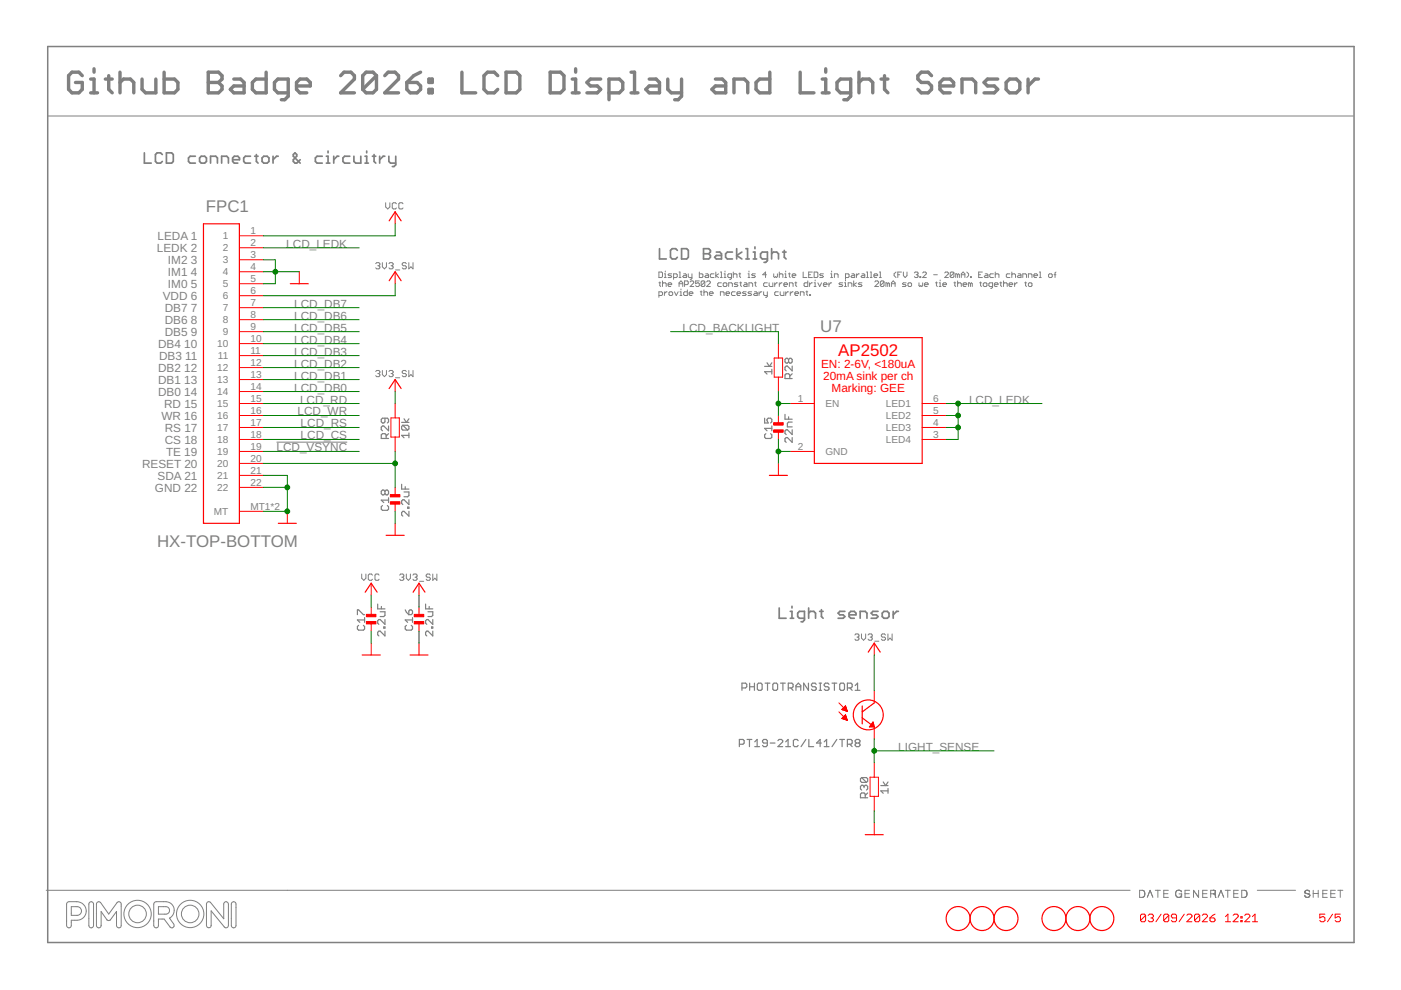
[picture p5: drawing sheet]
<svg xmlns="http://www.w3.org/2000/svg" width="297mm" height="210mm" viewBox="0 0 297 210" stroke-linecap="round" stroke-linejoin="round" font-family="sans-serif">
<g fill="none" stroke="#808080" stroke-width=".21">
<path d="M10.1 24.6h276.8M79.7 55.9l.2-.2h.4l.2 .2-.2 .4M80.1 56.3h.2M80.3 56.3l.2 .3-.2 .4h-.4l-.2-.2M81.1 55.7v.9l.4 .4 .4-.4v-.9M81.8 43v.9l.4 .4 .5-.4v-.9M82.5 55.9l.2-.2h.4l.3 .2v.2l-.3 .2M82.9 56.3h.2M83.1 56.3l.3 .3-.3 .4h-.4l-.2-.2M83.9 57.2h.9M84.1 43.2l-.3-.2h-.4l-.2 .2v.9l.2 .2h.4l.3-.2M85.4 43.2l-.2-.2h-.4l-.2 .2v.9l.2 .2h.4l.2-.2"/>
<path d="M86.1 55.9l-.2-.2h-.4l-.2 .2 .2 .4h.4l.2 .3-.2 .4h-.4l-.2-.2M86.7 55.7v1.3l.4-.4 .5 .4v-1.3M139.7 57.7h.6l.2 .2v.8l-.2 .1h-.6zM139.7 60h.4M139.9 59.8v.8l.2 .1M140.5 59.6v1.1M140.9 58.8h.3M140.9 58.1h.2v.7M141.1 57.5v.2M142.4 58.1h-.6l-.2 .2 .8 .4-.2 .1h-.6M142.8 58.8h.6l.2-.1v-.4l-.2-.2h-.6v1.1M144 58.8h.4"/>
<path d="M144 57.7h.2v1.1M144.9 58.1h.5l.1 .2v.5h-.6l-.1-.1 .1-.3h.6M145.9 58.1v.6l.2 .1h.6M146.3 59.8l.2-.2h.4l.2 .2v.2l-.8 .7h.8M146.7 58.1v.9l-.4 .2M148.3 57.7v1.1h.5l.2-.1v-.4l-.2-.2h-.5M148.3 59.6h-.8v.6l.4-.2 .4 .2v.4l-.2 .1h-.4l-.2-.1M149.4 59.8v.8l-.2 .1h-.4l-.1-.1M149.4 59.8l-.2-.2h-.4l-.1 .2v.8M149.4 59.8l-.7 .8M149.6 58.1h.4l.2 .2v.5h-.6l-.2-.1 .2-.3h.6M149.8 59.8l.2-.2h.4l.2 .2v.2l-.8 .7h.8"/>
<path d="M151.4 58.1h-.6l-.2 .2v.4l.2 .1h.6M151.8 57.7v1.1M152.4 58.1l-.6 .3 .6 .4M152.7 58.8h.4M152.7 57.7h.3v1.1M153 60h-.6l-.2 .2v.4l.2 .1h.6M153.5 58.8h.4M153.5 58.1h.2v.7M153.5 60h.4l.2 .2v.4l-.2 .1h-.4l-.2-.1v-.4zM153.7 57.5v.2M155.1 58.8h-.6l-.2-.1v-.4l.2-.2h.6v.9l-.4 .2M155.5 58.3l.2-.2h.4l.2 .2v.5"/>
<path d="M155.5 57.7v1.1M156.4 60h-.5l-.2 .2 .7 .4-.1 .1h-.6M156.7 58.1h.3M156.8 57.9v.8l.2 .1M156.8 60h.4M157 59.8v.8l.2 .1M157.8 60h.4l.2 .2v.5h-.6l-.2-.1 .2-.3h.6M158.6 58.8h.4M158.6 58.1h.2v.7M158.8 57.5v.2M160 60h.3M160.1 58.1h-.5l-.2 .2 .7 .4-.1 .1h-.6"/>
<path d="M160.1 59.8v.8l.2 .1M162.5 58.3h-.8l.6-.6v1.1M162.7 60h-.6l-.2 .2v.4l.2 .1h.6M163.1 60v.6l.2 .1h.6v-.7M164 58.1v.6l.3 .1 .1-.1 .2 .1 .2-.1v-.6M164.3 60v.7M164.8 60l-.5 .3M165.2 58.3l.2-.2h.4l.2 .2v.5M165.2 57.7v1.1M165.2 60v.7M165.8 60l-.6 .3M166.4 58.8h.4"/>
<path d="M166.4 58.1h.2v.7M166.6 57.5v.2M167.2 58.1h.4M167.4 57.9v.8l.2 .1M168 58.4h.7l-.2-.3h-.4l-.1 .2v.4l.1 .1h.4M168.5 60h.4M168.7 59.8v.8l.2 .1M170.3 57.7v1.1h.8M171.3 59.6v1.1h-.6l-.2-.1v-.4l.2-.2h.6M171.4 58.3h.5M171.6 60v.7M172.2 57.7h-.8v1.1h.8"/>
<path d="M172.2 60l-.6 .3M172.6 57.7h.6l.2 .2v.8l-.2 .1h-.6zM172.6 60h.2v.7M172.8 59.4v.2M173.4 60l.4 .7 .4-.7M174.6 58.1h-.6l-.2 .2 .8 .4-.2 .1h-.6M175.7 60v.7M176.1 58.8h.4M176.1 58.1h.2v.7M176.3 57.5v.2M176.3 60l-.6 .3M176.9 58.8v-.7h.6l.2 .2v.5"/>
<path d="M178.7 60h-.6l-.2 .2 .2 .1h.4l.2 .3-.2 .1h-.6M179 60h.3v.7M179.3 58.8h.5l.2-.1v-.4l-.2-.2h-.5v1.1M179.3 59.4v.2M180.6 58.1h.4l.2 .2v.5h-.6l-.2-.1 .2-.3h.6M181 59.6v1.1M181.6 58.1v.7M181.6 60l-.6 .3 .6 .4M182.2 58.1h-.2l-.4 .3M182.8 58.1h.4l.1 .2v.5h-.5l-.2-.1 .2-.3h.5M182.8 60h-.6l-.2 .2 .2 .1h.4l.2 .3-.2 .1h-.6M183.7 58.8h.4"/>
<path d="M183.7 57.7h.2v1.1M184.5 58.8h.4M184.5 57.7h.2v1.1M185.3 58.4h.8l-.2-.3h-.4l-.2 .2v.4l.2 .1h.4M185.5 59.8l.2-.2h.4l.2 .2v.2l-.8 .7h.8M186.5 58.8h.4M186.5 57.7h.1v1.1M187.4 59.8l-.2-.2h-.3l-.3 .2v.8M187.4 59.8v.8l-.2 .1h-.3l-.3-.1M187.4 59.8l-.8 .8M190 57.7l-.4 .4v.3l.4 .4M190.4 58.3h.4"/>
<path d="M191.1 57.7h-.7v1.1M191.5 57.7v.7l.4 .4 .4-.4v-.7M192.1 60h-.6l-.2 .2 .2 .1h.4l.2 .3-.2 .1h-.6M193.9 57.9l.2-.2h.4l.1 .2-.1 .4M194.2 58.3h.3M194.5 58.3l.1 .1-.1 .4h-.4l-.2-.1M194.8 60v.6l.2 .1 .2-.1 .2 .1 .2-.1v-.6M195 58.7h.2v.1h-.2zM195.6 57.9l.2-.2h.4l.2 .2v.2l-.8 .7h.8M198 58.3h.7M198.4 60h.3M198.5 59.8v.8l.2 .1"/>
<path d="M199.1 60h.2v.7M199.3 59.4v.2M200.3 57.9l.2-.2h.4l.2 .2v.2l-.8 .7h.8M202.2 57.9v.8l-.1 .1h-.4l-.2-.1M202.2 57.9l-.1-.2h-.4l-.2 .2v.8M202.2 57.9l-.7 .8M202.2 60h.4M202.4 59.8v.8l.2 .1M203 58.3l-.4-.2v.7M203 58.3v.5M203 59.6v1.1M203 58.3l.2-.2 .2 .2v.5"/>
<path d="M203.8 58.3h.8M203.8 58.8v-.7l.4-.4 .4 .4v.7M205 57.7l.4 .4v.3l-.4 .4M205.8 58.7h.2v.1h-.2zM207.5 58.3h.4M207.7 60h.4M207.9 59.8v.8l.2 .1M208.3 57.7h-.8v1.1h.8M208.9 58.1h.4l.2 .2v.5h-.6l-.2-.1 .2-.3h.6M210.6 58.1h-.6l-.2 .2v.4l.2 .1h.6M211 58.3l.2-.2h.4l.2 .2v.5M211 57.7v1.1"/>
<path d="M212 60h.4M212.2 59.8v.8l.2 .1M212.8 59.6v1.1M214.1 58.1h-.5l-.2 .2v.4l.2 .1h.5M214.5 58.3l.2-.2h.4l.2 .2v.5M214.5 57.7v1.1M215.1 60v.7M215.7 60l-.6 .3M215.9 58.1h.4l.2 .2v.5h-.6l-.2-.1 .2-.3h.6M216.9 58.8v-.7h.5l.2 .2v.5M217.3 60h.3M217.4 59.8v.8l.2 .1"/>
<path d="M218 58.8v-.7h.6l.2 .2v.5M218.2 60h.4l.2 .2v.4l-.2 .1h-.4l-.2-.1v-.4zM219.2 58.4h.8l-.2-.3h-.4l-.2 .2v.4l.2 .1h.4M220.4 58.8h.4M220.4 57.7h.2v1.1M222.3 58.3l.2-.2h.4l.2 .2v.4l-.2 .1h-.4l-.2-.1zM223.5 58.3h.4M223.9 57.7l-.2 .2v.9M79.7 78.8l.2-.3h.4l.2 .3-.2 .4M80.1 79.2h.2M80.3 79.2l.2 .2-.2 .5h-.4l-.2-.2M81.1 78.5v.9l.4 .5 .4-.5v-.9"/>
<path d="M82.5 78.8l.2-.3h.4l.3 .3v.2l-.3 .2M82.9 79.2h.2M83.1 79.2l.3 .2v.3l-.3 .2h-.4l-.2-.2M86.1 78.8l-.2-.3h-.4l-.2 .3 .2 .4h.4l.2 .2-.2 .5h-.4l-.2-.2M86.7 78.5v1.4l.4-.5 .5 .5v-1.4M139.7 62.7h.6l.2-.2v-.4l-.2-.2h-.6v1.1M140.5 60.2l.2-.2h.4l.1 .2v.5M140.9 61.9v.8M141.4 61.9l-.5 .4M141.6 60.3h.8l-.2-.3h-.4l-.2 .2v.4l.2 .1h.4M141.8 62.1l.2-.2h.4l.2 .2v.4l-.2 .2h-.4l-.2-.2zM143 61.9l.4 .8 .4-.8"/>
<path d="M144 60.7v-.7l.4-.4 .4 .4v.7M144 60.2h.8M144.2 61.9h.2v.8M144.2 62.7h.4M144.4 61.3v.2M145.1 60.3h.6l.2-.1v-.4l-.2-.2h-.6v1.1M145.7 61.5v1.2h-.6l-.2-.2v-.4l.2-.2h.6M146.1 62.3h.8l-.2-.4h-.4l-.2 .2v.4l.2 .2h.4M148.5 61.9h.3M148.7 61.7v.8l.1 .2M149.2 62.1l.2-.2h.4l.2 .2v.6M149.2 61.5v1.2"/>
<path d="M150.4 62.3h.8l-.2-.4h-.4l-.2 .2v.4l.2 .2h.4M152.7 62.7v-.8h.6l.2 .2v.6M153.9 62.3h.8l-.2-.4h-.4l-.2 .2v.4l.2 .2h.4M154.5 60.7v-.7h.6l.2 .2v.5M155.9 61.9h-.6l-.2 .2v.4l.2 .2h.6M156.3 62.3h.7l-.2-.4h-.4l-.1 .2v.4l.1 .2h.4M158.2 61.9h-.6l-.2 .2 .2 .2h.4l.2 .2-.2 .2h-.6M158.8 60.7v-.7h.6l.2 .2v.5M159.4 61.9h-.6l-.2 .2 .8 .4-.2 .2h-.6M160 61.9h.3l.2 .2v.6h-.5l-.2-.2 .2-.2h.5M160.9 61.9v.8M161.5 61.9h-.2l-.4 .4"/>
<path d="M161.9 61.9v.6l.2 .2h.6M162.7 61.9v.9l-.4 .2M165 61.9h-.6l-.1 .2v.4l.1 .2h.6M165.4 61.9v.6l.2 .2h.6v-.8M166.2 60.3h.8l-.2-.3h-.4l-.2 .2v.4l.2 .1h.4M166.6 61.9v.8M167.2 61.9h-.2l-.4 .4M167.4 60.7v-.7h.6l.1 .2v.5M167.6 61.9v.8M168.1 61.9l-.5 .4M168.5 62.3h.8l-.2-.4h-.4l-.2 .2v.4l.2 .2h.4M169.7 62.7v-.8h.6l.2 .2v.6"/>
<path d="M170.9 61.9h.4M171.1 61.7v.8l.2 .2M171.6 62.5h.3v.2h-.3zM172.6 60.7h.4M174.6 60.3h.7l-.1-.3h-.4l-.2 .2v.4l.2 .1h.4M179 60.7h.5M179.8 60.7v-.7h.6l.2 .2v.5M188.2 60.2l-.4-.2v.7M188.2 60.2v.5M188.2 60.2l.2-.2 .2 .2v.5M189 60.2h.8M189 60.7v-.7l.4-.4 .4 .4v.7"/>
<path d="M192.5 60.2l.2-.2h.4l.2 .2v.4l-.2 .1h-.4l-.2-.1zM196 60.3h.8l-.2-.3h-.4l-.2 .2v.4l.2 .1h.4M199.1 60.7h.4M199.9 60.3h.8l-.2-.3h-.4l-.2 .2v.4l.2 .1h.4M203 60.2l.2-.2h.4l.2 .2v.5M204.2 60.3h.8l-.2-.3h-.4l-.2 .2v.4l.2 .1h.4M205.8 60.2l-.4-.2v.7M205.8 60.2v.5M205.8 60.2l.2-.2 .1 .2v.5M208.5 60.2l.2-.2h.4l.2 .2v.4l-.2 .1h-.4l-.2-.1zM210.4 60.7h-.6l-.1-.1v-.4l.1-.2h.6v.9l-.4 .2M210.8 60.3h.8l-.2-.3h-.4l-.2 .2v.4l.2 .1h.4"/>
<path d="M212.8 60.2l.2-.2h.4l.2 .2v.5M213.9 60.3h.8l-.2-.3h-.4l-.2 .2v.4l.2 .1h.4M58.6 93.7h15M83.9 80.1h.9M76.7 121.7v.9l.4 .4 .5-.4v-.9M79 121.9l-.3-.2h-.4l-.2 .2v.9l.2 .2h.4l.3-.2M80.4 121.9l-.2-.2h-.5l-.2 .2v.9l.2 .2h.5l.2-.2M84.7 121.9l.3-.2h.4l.2 .2-.2 .5M85.2 122.4h.2M85.4 122.4l.2 .2-.2 .4h-.4l-.3-.2M86.1 121.7v.9l.5 .4 .4-.4v-.9M87.5 121.9l.3-.2h.4l.2 .2-.2 .5"/>
<path d="M88 122.4h.2M88.2 122.4l.2 .2-.2 .4h-.4l-.3-.2M88.9 123.3h.9M91.2 121.9l-.2-.2h-.4l-.2 .5 .2 .2h.4l.2 .4-.2 .2h-.4l-.2-.2M91.8 121.7v1.3l.4-.4 .4 .4v-1.3M181.3 134.6l.2-.2h.4l.2 .2-.2 .5M181.7 135.1h.2M181.9 135.1l.2 .2-.2 .4h-.4l-.2-.2M182.6 134.4v.9l.5 .4 .4-.4v-.9M184 134.6l.3-.2h.4l.2 .2-.2 .5M184.5 135.1h.2M184.7 135.1l.2 .2-.2 .4h-.4l-.3-.2"/>
<path d="M185.5 136h.8M187.7 134.6l-.2-.2h-.4l-.2 .5 .2 .2h.4l.2 .4-.2 .2h-.4l-.2-.2M188.3 134.4v1.3l.4-.4 .4 .4v-1.3M9.8 188.8h229.8M14.2 191.4l.4-.2a3.9 3.9 0 0 1 2.8 .3 1.96 1.96 0 0 1 .8 2.2 1.96 1.96 0 0 1-1.9 1.4h-1.2v1.1a.5 .5 0 0 1-.5 .5 .5 .5 0 0 1-.5-.5zM15.1 192.2h1.3a.92 .92 0 0 1 .9 1 .92 .92 0 0 1-.9 .9h-1.3zM18.9 191.4a.5 .5 0 0 1 .6-.2 .5 .5 0 0 1 .3 .5v4.5a.5 .5 0 0 1-.5 .5 .5 .5 0 0 1-.5-.5zM20.6 191.4l.4-.2 .3 .1 1.8 2.5 1.7-2.4a.49 .49 0 0 1 .6-.2 .49 .49 0 0 1 .3 .5v4.5a.5 .5 0 0 1-.5 .5 .5 .5 0 0 1-.5-.5v-2.9l-1.3 1.7-.3 .2-.4-.1-1.3-1.8v2.9a.5 .5 0 0 1-.5 .5 .5 .5 0 0 1-.5-.5zM32.7 191.4l.4-.2h2.1a1.85 1.85 0 0 1 1.7 1.4 1.85 1.85 0 0 1-1 2.1l.9 1.2a.5 .5 0 0 1 0 .7 .5 .5 0 0 1-.7 0l-1.3-1.7h-1.2v1.3a.5 .5 0 0 1-.5 .5 .5 .5 0 0 1-.5-.5zM33.6 192.2h1.6a.79 .79 0 0 1 .7 .8 .79 .79 0 0 1-.7 .8h-1.6zM44 191.3l.3-.1 .3 .1 2.8 3.5v-3.1a.5 .5 0 0 1 .6-.5 .5 .5 0 0 1 .4 .5v4.5l-.1 .4-.3 .1-.4-.1-2.8-3.5v3.1a.5 .5 0 0 1-.5 .5 .5 .5 0 0 1-.5-.5v-4.5zM49.1 191.4a.5 .5 0 0 1 .6-.2 .5 .5 0 0 1 .3 .5v4.5a.5 .5 0 0 1-.5 .5 .5 .5 0 0 1-.5-.5z"/>
<path d="M241.6 188.8h.6a.87 .87 0 0 1 .4 1.2l-.3 .2-.7 .1zM242.6 189v.1M243.2 190.3l.6-1.5 .6 1.5M244.9 188.8h1.1M245.5 188.8v1.5M246.7 189.5h.9M247.7 188.8h-1v1.5h1M250 189.5h.5M250.2 188.8h.1M250.4 188.9v.1M250.5 189.1a.72 .72 0 0 0-1-.2 .72 .72 0 0 0-.1 1.1 .72 .72 0 0 0 1 .1l.1-.6M250.5 189.5v.8"/>
<path d="M251.2 189.5h.9M252.2 188.8h-1v1.5h1M254.1 188.8v1.5l-1.1-1.5v1.5M255 189.5h.9M256 188.8h-1v1.5h1M257.3 189.5h.1M257.4 189.5h.1M257.5 189.5h-.8M257.5 189.5l.1 .2 .1 .5M257.5 188.8h.1M257.5 189.5h.1M257.6 188.8h.1"/>
<path d="M257.6 189.6h.1M257.6 189.7h.1M257.7 188.9v.4l-.2 .1M257.7 190h.1M257.7 189.3l-.2 .2M257.7 189l-.1-.2h-.9v1.5M257.7 190.2l.1 .1M257.7 190.2h.1M258.3 190.3l.6-1.5 .6 1.5M259.8 188.8h1.1M260.3 188.8v1.5M261.6 189.5h.9"/>
<path d="M262.6 188.8h-1v1.5h1M263.3 188.8h.6a.85 .85 0 0 1 .2 1.4l-.8 .1zM266.6 188.8h8.1M276.6 189.8l.2 .4M276.7 189.3l1 .4M276.7 189.3h.1M276.8 189.4h.1M276.9 188.8h-.1M276.9 188.8h.1M276.9 189.4h.1M277 188.8h.1M277 188.8l-.3 .2v.3"/>
<path d="M277 188.8a.46 .46 0 0 1 .6 .3M277 189.4l.1 .1M277.2 189.5h.1M277.4 189.5l.1 .1M277.5 189.6h.1M277.6 189.7l.1 .3M277.6 190l-.3 .3-.5-.2M277.7 190h-.1M278.4 188.8v1.5M278.4 189.4h1.1M279.5 188.8v1.5M280.5 189.5h.8"/>
<path d="M281.4 188.8h-.9v1.5h.9M282.2 189.5h.8M283.1 188.8h-.9v1.5h.9M283.6 188.8h1.1M284.2 188.8v1.5"/>
<circle cx="29.2" cy="193.8" r="2.9"/>
<circle cx="29.2" cy="193.8" r="1.86"/>
<circle cx="40.3" cy="193.8" r="2.9"/>
<circle cx="40.3" cy="193.8" r="1.86"/>
</g>
<g fill="none" stroke="#808080" stroke-width=".36">
<path d="M30.6 32.4v2.2h1.5M34.4 32.8l-.4-.4h-.7l-.3 .4v1.4l.3 .4h.7l.4-.4M35.3 32.4h1.1l.3 .4v1.4l-.3 .4h-1.1zM41.4 33.1h-1.1l-.3 .4v.7l.3 .4h1.1M42.7 33.1h.7l.4 .4v.7l-.4 .4h-.7l-.4-.4v-.7zM44.6 34.6v-1.5h1.1l.4 .4v1.1M47 34.6v-1.5h1.1l.3 .4v1.1M49.3 33.9h1.5v-.4l-.4-.4h-.7l-.4 .4v.7l.4 .4h.7M53.1 33.1h-1.1l-.3 .4v.7l.3 .4h1.1M54 33.1h.7M54.4 32.8v1.4l.3 .4M55.6 33.5l.3-.4h.7l.4 .4v.7l-.4 .4h-.7l-.3-.4z"/>
<path d="M57.9 33.1v1.5M59 33.1h-.4l-.7 .8M63.6 33.9l-.7 .7h-.4l-.3-.4v-.3l.7-.8v-.3l-.4-.4-.3 .4v.3l1.4 1.5M68.3 33.1h-1.1l-.3 .4v.7l.3 .4h1.1M69.2 34.6h.7M69.2 33.1h.4v1.5M69.6 32v.4M70.8 33.1v1.5M71.8 33.1h-.3l-.7 .8M74.2 33.1h-1.1l-.4 .4v.7l.4 .4h1.1M75 33.1v1.1l.4 .4h1.1v-1.5M77.4 34.6h.7"/>
<path d="M77.4 33.1h.3v1.5M77.7 32v.4M79 33.1h.7M79.3 32.8v1.4l.4 .4M80.5 33.1v1.5M81.6 33.1h-.4l-.7 .8M82.4 33.1v1.1l.4 .4h1.1M83.9 33.1v1.8l-.4 .4h-.3M139.8 52.7v2.2h1.5M143.6 53.1l-.3-.4h-.8l-.3 .4v1.4l.3 .4h.8l.3-.4M144.5 52.7h1.1l.3 .4v1.4l-.3 .4h-1.1zM149.2 52.7h1.1l.3 .4v.3l-.3 .4 .3 .4v.3l-.3 .4h-1.1z"/>
<path d="M149.2 53.8h1.1M151.9 53.4h.7l.4 .4v1.1h-1.1l-.4-.4 .4-.3h1.1M155.3 53.4h-1.1l-.4 .4v.7l.4 .4h1.1M156.2 52.7v2.2M157.3 53.4l-1.1 .8 1.1 .7M158.1 54.9h.8M158.1 52.7h.4v2.2M159.7 54.9h.7M159.7 53.4h.4v1.5M160.1 52.3v.4M162.7 54.9h-1.1l-.4-.4v-.7l.4-.4h1.1v1.9l-.4 .3h-.3M163.6 53.8l.4-.4h.7l.4 .4v1.1"/>
<path d="M163.6 52.7v2.2M165.9 53.4h.8M166.3 53.1v1.4l.4 .4M165.2 128.9v2.2h1.5M167.6 131.1h.7M167.6 129.6h.3v1.5M167.9 128.5v.4M170.6 131.1h-1.1l-.4-.4v-.7l.4-.4h1.1v1.8l-.4 .4h-.4M171.4 130l.4-.4h.8l.3 .4v1.1M171.4 128.9v2.2M173.8 129.6h.7M174.2 129.3v1.4l.3 .4"/>
<path d="M179.1 129.6h-1l-.4 .4 .4 .4h.7l.3 .3-.3 .4h-1.1M180 130.4h1.5v-.4l-.4-.4h-.7l-.4 .4v.7l.4 .4h.7M182.4 131.1v-1.5h1.1l.3 .4v1.1M186.2 129.6h-1.1l-.4 .4 .4 .4h.7l.4 .3-.4 .4h-1.1M187.4 129.6h.7l.4 .4v.7l-.4 .4h-.7l-.4-.4v-.7zM189.4 129.6v1.5M190.5 129.6h-.4l-.7 .8"/>
</g>
<path d="M10.1 9.9h277v189.9h-277z" fill="none" stroke="#808080" stroke-width=".32"/>
<g fill="none" stroke="#808080" stroke-width=".25">
<path d="M162.1 77.7h1.5M162.6 76.9l.5 .8 .5-.8M163.6 78.8h-1.5l.5 .5M163.6 78.3v1M167.2 76.2l.2-.2h.3l.3 .2v.5l-.3 .3h-.3l-.2-.3M167.2 76.2l-.3-.2h-.2l-.3 .2v.5l.3 .3h.2l.3-.3M167.2 76.2v.5M168 77.6v1l-1.1-1h-.2l-.3 .3v.5l.3 .2M168 79.2l-.6 .6M81.6 88.7v.7l-.2 .3h-.3l-.3-.3v-.5l.3-.2h1l.3 .2v.5l-.3 .3M81.9 93v-.8l-.3-.3h-.5l-.3 .3v.8h1.6M82.4 90.3v1l-1-1h-.3l-.3 .3v.5l.3 .2"/>
<path d="M82.4 91.9l-.5 .6M85.2 89.6h1.5M85.4 90.2h1l.3 .2v.5l-.3 .3M85.4 90.2l-.2 .2v.5l.2 .3h1M85.4 90.2l1 1M85.7 88.8l.5 .8 .5-.8M86.7 91.8v1M86.7 92.3h-1.5l.5 .5M162.1 88.7v1h.8l-.3-.5v-.3l.3-.2h.5l.2 .2v.5l-.2 .3M162.4 91.9l-.3 .3v.5l.3 .3h1l.2-.3v-.5l-.2-.3M163.6 90.3v1M163.6 90.8h-1.5l.5 .5"/>
<path d="M166.4 87.9v1h1.6M167.2 88.4v.5M167.4 80.3v-.8l-.2-.3h-.5l-.3 .3v.8h1.6M168 91.1v1l-1.1-1h-.2l-.3 .3v.5l.3 .2M168 92.8v1l-1.1-1h-.2l-.3 .2v.5l.3 .3M168 89.5h-.8l-.3 .2v.8h1.1M81.1 107.2l-.3 .2v.5l.3 .3h1l.3-.3v-.5l-.3-.2M81.6 104.2v.5M81.6 104.2l-.2-.3h-.3l-.3 .3v.5l.3 .2h.3l.2-.2M81.6 104.2l.3-.3h.2l.3 .3v.5l-.3 .2h-.2l-.3-.2M82.4 105.5v1.1M82.4 106h-1.6l.6 .6"/>
<path d="M85.2 102.7v1h1.5M85.7 104.3h1v.8l-.3 .2h-.7M85.9 103.2v.5M86.4 107.5h.3v.3h-.3zM86.7 106v1l-1-1h-.3l-.2 .2v.5l.2 .3M86.7 108.4v1l-1-1h-.3l-.2 .3v.5l.2 .2M75.8 130.3v-1h.2l1 1h.3M76 132.6l-.2 .2v.5l.2 .3h1l.3-.3v-.5l-.3-.2M77.3 131.4h-1.5l.5 .6M77.3 130.9v1.1M80.1 128.1v1h1.5M80.6 129.7h1v.8l-.2 .2h-.8"/>
<path d="M80.9 128.6v.5M81.4 132.9h.2v.3h-.2zM81.6 133.8v1l-1-1h-.3l-.2 .3v.5l.2 .2M81.6 131.4v1l-1-1h-.3l-.2 .2v.5l.2 .3M85.9 129.3l.8 1M86.2 132.6l-.3 .2v.5l.3 .3h1l.3-.3v-.5l-.3-.2M86.7 129.6l.2-.3h.3l.3 .3v.5l-.3 .2h-.5zM87.5 130.9v1.1M87.5 131.4h-1.6l.5 .6M90.2 128.1v1h1.6M90.7 129.7h1.1v.8l-.3 .2h-.8M91 128.6v.5"/>
<path d="M91.5 132.9h.3v.3h-.3zM91.8 131.4v1l-1.1-1h-.2l-.3 .2v.5l.3 .3M91.8 133.8v1l-1.1-1h-.2l-.3 .3v.5l.3 .2M156.8 157.8h.7l.3-.3v-.5l-.3-.2h-.7v1.5M157.3 145.9h.8l.2-.3v-.5l-.2-.3h-.8v1.6M158.4 156.8h1M158.9 156.8v1.5M158.9 144.8v1.6M158.9 145.6h1.1M160 144.8v1.6M160 157.3l.5-.5v1.5M160 158.3h1"/>
<path d="M160.8 144.8h.5l.3 .3v1l-.3 .3h-.5l-.2-.3v-1zM162.2 144.8h1M162.7 157.5h-.8l-.2-.2v-.3l.2-.2h.5l.3 .2v1.1l-.3 .2h-.5l-.2-.2M162.7 144.8v1.6M163.3 157.5h1M164.1 144.8h.5l.3 .3v1l-.3 .3h-.5l-.2-.3v-1zM164.9 157l.3-.2h.5l.2 .2v.3l-1 1h1M165.5 144.8h1M166 144.8v1.6M166.6 158.3h1M166.6 157.3l.5-.5v1.5M167.1 145.9h.8l.2-.3v-.5l-.2-.3h-.8v1.6"/>
<path d="M167.6 145.9l.5 .5M168.8 145.6h1M168.8 146.4v-1l.5-.6 .5 .6v1M169.2 157l-.2-.2h-.5l-.3 .2v1.1l.3 .2h.5l.2-.2M170.9 156.8l-1.1 1.5M171.4 144.8v1.6l-1-1.6v1.6M171.5 156.8v1.5h1M173.1 145.1l-.3-.3h-.5l-.3 .3v.3l.3 .2h.5l.3 .3v.2l-.3 .3h-.5l-.3-.3M173.7 144.8h.5M173.7 146.4h.5M173.9 144.8v1.6M174.1 157.5h-1l.8-.7v1.5"/>
<path d="M174.8 158.3h1M174.8 157.3l.5-.5v1.5M175.8 145.1l-.3-.3h-.5l-.2 .3v.3l.2 .2h.5l.3 .3v.2l-.3 .3h-.5l-.2-.3M176.4 144.8h1M176.9 144.8v1.6M177.4 156.8l-1 1.5M178 156.8h1M178.3 144.8h.5l.2 .3v1l-.2 .3h-.5l-.3-.3v-1zM178.5 156.8v1.5M179.7 157.8h.7l.3-.3v-.5l-.3-.2h-.7v1.5M179.7 145.9h.7l.3-.3v-.5l-.3-.3h-.7v1.6M180.2 157.8l.5 .5"/>
<path d="M180.2 145.9l.5 .5M181.3 146.4h1M181.3 145.4l.5-.6v1.6M181.6 157.5l-.3-.2v-.3l.3-.2h.5l.2 .2v.3l-.2 .2M181.6 157.5l-.3 .3v.3l.3 .2h.5l.2-.2v-.3l-.2-.3M181.6 157.5h.5M182.7 164.9l-.3 .2v.5l.3 .3h1M182.7 164.9h1l.3 .2v.5l-.3 .3M182.7 164.9l1 1M183.2 166.8l-.3-.3h-.2l-.3 .3v.5l.3 .2M183.2 166.8l.3-.3h.2l.3 .3v.5l-.3 .2M183.2 166.8v.2"/>
<path d="M183.5 169.1v-.7l-.3-.3h-.5l-.3 .3v.7h1.6M184 168.1l-.5 .5M186.8 166.6h1.5M187.3 165.8l.5 .8 .5-.8M188.3 167.7h-1.5l.5 .5M188.3 167.2v1"/>
</g>
<g fill="none" stroke="#f00" stroke-width=".21">
<path d="M50.8 50h5M50.8 52.5h5M50.8 55.1h5M50.8 57.6h5M63.5 57.6v2.6M83.8 44.9v2.6M83.8 57.6v2.6M50.8 60.2h5M50.8 62.7h5M50.8 65.2h5M50.8 67.8h5M50.8 70.3h5"/>
<path d="M50.8 72.9h5M50.8 75.4h5M50.8 77.9h5M164.1 75.9h1.8v4.1h-1.8zM165 72.9v3M165 80v3M50.8 85.6h5M50.8 95.7h5M50.8 88.1h5M50.8 90.6h5M50.8 93.2h5M50.8 80.5h5"/>
<path d="M50.8 83h5M50.8 98.3h5M82.9 88.6h1.8v4.1h-1.8zM83.8 80.5v2.5M83.8 85.6v3M83.8 92.7v3M165 88.1v1.6M165 91.5v1.7M165 98.3v2.5M167.6 85.6h5.1M167.6 95.7h5.1M195.5 85.6h5.1"/>
<path d="M195.5 88.1h5.1M195.5 90.6h5.1M195.5 93.2h5.1M50.8 100.8h5M50.8 103.3h5M50.8 108.4h5M60.9 108.4v2.6M83.8 103.3v1.7M83.8 106.8v1.6M83.8 111v2.5M78.7 123.7v2.5M78.7 128.7v1.7"/>
<path d="M78.7 132.2v1.6M78.7 136.4v2.5M88.8 123.7v2.5M88.8 128.7v1.7M88.8 132.2v1.6M88.8 136.4v2.5M185.4 136.4v2.5M177.9 149l1.7 1.8M177.9 150.9l1.7 1.8M178.5 150.4l.8-.7 .3 1.1zM178.5 152.3l1.1 .4M178.5 152.3h1"/>
<path d="M178.6 150.4h.9M178.6 152.2h.9M178.7 150.5h.8M178.7 150.3h.8M178.8 152.4h.7M178.8 152.1h.6M178.8 150.1h.6M178.9 152h.5M178.9 150h.5M179 151.8h.3M179 150.6h.6M179 149.9h.3"/>
<path d="M179.1 152.5h.5M179.1 151.7h.2M179.2 149.8h.1M179.3 151.6l-.8 .7M179.3 151.6l.3 1.1M179.3 151.6h.1M179.4 150.7h.2M179.5 152.7h.1M185.1 153.9l.3 .2v2.6M185.4 146.5v2.5M184.5 164.8h1.7v4h-1.7zM185.4 161.7v3.1"/>
<path d="M185.4 168.8v3.1M185.4 174.4v2.6M242.9 194.1l-.3-.3h-.5l-.3 .3v1.1M242.9 194.1v1.1l-.3 .2h-.5l-.3-.2M242.9 194.1l-1.1 1.1M243.4 194.1l.3-.3h.6l.2 .3v.3l-.2 .2M244 194.6h.3M244.3 194.6l.2 .3v.3l-.2 .2h-.6l-.3-.2M246.2 193.8l-1.1 1.6M247.8 194.1l-.3-.3h-.5l-.3 .3v1.1M247.8 194.1v1.1l-.3 .2h-.5l-.3-.2M247.8 194.1l-1.1 1.1"/>
<path d="M249.4 194.6h-.8l-.3-.2v-.3l.3-.3h.6l.2 .3v1.1l-.2 .2h-.6l-.3-.2M251.1 193.8l-1.1 1.6M251.6 194.1l.3-.3h.6l.2 .3v.3l-1.1 1h1.1M254.4 194.1l-.3-.3h-.6l-.2 .3v1.1M254.4 194.1v1.1l-.3 .2h-.6l-.2-.2M254.4 194.1l-1.1 1.1M254.9 194.1l.3-.3h.5l.3 .3v.3l-1.1 1h1.1M256.5 194.6h.9l.2 .3v.3l-.2 .2h-.6l-.3-.2zM257.6 193.8l-.5 .3-.6 .5M259.8 195.4h1.1M259.8 194.4l.5-.6v1.6M261.5 194.1l.2-.3h.6l.2 .3v.3l-1 1h1"/>
<path d="M263.1 195.2h.3v.2h-.3zM263.1 194.4h.3v.2h-.3zM263.9 194.1l.3-.3h.5l.3 .3v.3l-1.1 1h1.1M265.5 195.4h1.1M265.5 194.4l.6-.6v1.6M280.9 193.8h-1.1v.8l.6-.2h.2l.3 .2v.6l-.3 .2h-.5l-.3-.2M282.5 193.8l-1 1.6M284.2 193.8h-1.1v.8l.8-.2 .3 .2v.6l-.3 .2h-.5l-.3-.2"/>
</g>
<g fill="none" stroke="#f00" stroke-width=".25">
<path d="M43.1 47.5h7.7v63.5h-7.7zM82.5 59.5l1.3-1.9 1.2 1.9M82.5 46.8l1.3-1.9 1.2 1.9M61.6 60.2h3.8M172.7 71.6h22.8v26.7h-22.8zM82.5 82.4l1.3-1.9 1.2 1.9M59 111h3.8M81.9 113.5h3.8M163.1 100.8h3.8M76.8 138.9h3.8M77.4 125.6l1.3-1.9 1.3 1.9M87 138.9h3.7"/>
<path d="M87.6 125.6l1.2-1.9 1.3 1.9M184.1 138.3l1.3-1.9 1.2 1.9M182.8 149.7v3.8M182.8 152.2l2.6 1.9M184.4 154.1h.9M184.6 153.8h.7M184.7 153.6h.5M184.9 153.4h.3M185.1 153.2h.1M185.1 153.1l.3 1h-1.1zM185.4 149l-2.6 1.9M183.5 177h3.8"/>
<circle cx="184.1" cy="151.6" r="3.2"/>
<circle cx="203.1" cy="194.8" r="2.54"/>
<circle cx="208.2" cy="194.8" r="2.54"/>
<circle cx="213.3" cy="194.8" r="2.54"/>
<circle cx="223.5" cy="194.8" r="2.54"/>
<circle cx="228.5" cy="194.8" r="2.54"/>
<circle cx="233.6" cy="194.8" r="2.54"/>
</g>
<g fill="#f00" stroke="#f00" stroke-width=".21">
<path d="M164 89.6h2.1v.5h-2.1z"/>
<path d="M164 91.1h2.1v.6h-2.1z"/>
<path d="M87.8 130.3h2.1v.5h-2.1z"/>
<path d="M87.8 131.8h2.1v.5h-2.1z"/>
<path d="M77.7 130.3h2v.5h-2z"/>
<path d="M77.7 131.8h2v.5h-2z"/>
<path d="M82.8 104.9h2v.5h-2z"/>
<path d="M82.8 106.4h2v.5h-2z"/>
</g>
<g fill="none" stroke="#008000" stroke-width=".21">
<path d="M55.8 55.1h2.6v5.1h-2.6M55.8 57.6h7.7M55.8 52.5h20.4M83.8 47.5v2.5h-28M55.8 70.3h20.4M55.8 65.2h20.4M55.8 67.8h20.4M55.8 72.9h20.4M55.8 75.4h20.4M55.8 77.9h20.4M83.8 60.2v2.5h-28M142.2 70.3h22.8v2.6"/>
<path d="M55.8 95.7h20.4M55.8 85.6h20.4M55.8 88.1h20.4M55.8 90.6h20.4M55.8 93.2h20.4M55.8 80.5h20.4M55.8 83h20.4M55.8 98.3h28M83.8 83v2.6M83.8 95.7v7.6M165 83v5.1M165 93.2v5.1"/>
<path d="M165 95.7h2.6M165 85.6h2.6M200.6 85.6h20.3M200.6 88.1h2.5M200.6 90.6h2.5M203.1 85.6v7.6h-2.5M55.8 100.8h5.1v7.6h-5.1M55.8 103.3h5.1M83.8 108.4v2.6M78.7 126.2v2.5M78.7 133.8v2.6M88.8 126.2v2.5"/>
<path d="M88.8 133.8v2.6M185.4 138.9v7.6M185.4 156.7v5M185.4 159.2h25.4M185.4 171.9v2.5"/>
</g>
<g fill="#008000" stroke="#008000" stroke-width=".21">
<circle cx="165" cy="95.7" r=".51"/>
<circle cx="60.9" cy="108.4" r=".51"/>
<circle cx="60.9" cy="103.3" r=".51"/>
<circle cx="58.4" cy="57.6" r=".51"/>
<circle cx="203.1" cy="88.1" r=".51"/>
<circle cx="203.1" cy="90.6" r=".51"/>
<circle cx="203.1" cy="85.6" r=".51"/>
<circle cx="165" cy="85.6" r=".51"/>
<circle cx="83.8" cy="98.3" r=".51"/>
<circle cx="185.4" cy="159.2" r=".51"/>
</g>
<g fill="none" stroke="#808080" stroke-width=".72">
<path d="M17.4 16l-.7-.7h-1.4l-.8 .7v2.9l.8 .8h1.4l.7-.8v-1.4h-1.4M19.2 19.7h1.5M19.2 16.8h.7v2.9M19.9 14.6v.7M22.3 16.8h1.5M23.1 16v2.9l.7 .8M25.4 17.5l.8-.7h1.4l.8 .7v2.2M25.4 15.3v4.4M30.1 16.8v2.1l.8 .8h2.1v-2.9M34.8 15.3v4.4h2.2l.7-.8v-1.4l-.7-.7h-2.2M44.2 15.3h2.1l.8 .7v.8l-.8 .7 .8 .7v.7l-.8 .8h-2.1zM44.2 17.5h2.1"/>
<path d="M49.6 16.8h1.4l.8 .7v2.2h-2.2l-.8-.8 .8-.7h2.2M56.4 15.3v4.4h-2.1l-.8-.8v-1.4l.8-.7h2.1M61.1 19.7h-2.2l-.7-.8v-1.4l.7-.7h2.2v3.6l-.7 .7h-.8M62.9 18.2h2.9v-.7l-.8-.7h-1.4l-.7 .7v1.4l.7 .8h1.4M72.2 16l.7-.7h1.5l.7 .7v.8l-2.9 2.9h2.9M79.8 16l-.7-.7h-1.5l-.7 .7v2.9M79.8 16v2.9l-.7 .8h-1.5l-.7-.8M79.8 16l-2.9 2.9M81.6 16l.7-.7h1.5l.7 .7v.8l-2.9 2.9h2.9M86.3 17.5h2.1l.8 .7v.7l-.8 .8h-1.4l-.7-.8zM89.2 15.3l-1.5 .7-1.4 1.5M90.9 18.9h.8v.8h-.8z"/>
<path d="M90.9 16.8h.8v.7h-.8zM97.9 15.3v4.4h3M105.5 16l-.7-.7h-1.4l-.8 .7v2.9l.8 .8h1.4l.7-.8M107.3 15.3h2.2l.7 .7v2.9l-.7 .8h-2.2zM116.6 15.3h2.2l.8 .7v2.9l-.8 .8h-2.2zM121.3 19.7h1.5M121.3 16.8h.7v2.9M122 14.6v.7M127.4 16.8h-2.2l-.8 .7 .8 .7h1.4l.8 .7-.8 .8h-2.2M129.1 19.7h2.2l.7-.8v-1.4l-.7-.7h-2.2v4.3M133.8 15.3h.7v4.4M133.8 19.7h1.5"/>
<path d="M137.6 16.8h1.5l.7 .7v2.2h-2.2l-.7-.8 .7-.7h2.2M141.6 16.8v2.1l.7 .8h2.2M144.5 16.8v3.6l-.7 .7h-.8M151.7 16.8h1.4l.8 .7v2.2h-2.2l-.8-.8 .8-.7h2.2M155.6 19.7v-2.9h2.2l.7 .7v2.2M163.2 15.3v4.4h-2.2l-.7-.8v-1.4l.7-.7h2.2M169.7 15.3v4.4h2.9M174.3 19.7h1.5M174.3 16.8h.8v2.9M175.1 14.6v.7M180.4 19.7h-2.2l-.7-.8v-1.4l.7-.7h2.2v3.6l-.8 .7h-.7M182.1 17.5l.8-.7h1.4l.7 .7v2.2"/>
<path d="M182.1 15.3v4.4M186.8 16.8h1.5M187.5 16v2.9l.8 .8M197.5 16l-.7-.7h-1.5l-.7 .7v.8l.7 .7h1.5l.7 .7v.7l-.7 .8h-1.5l-.7-.8M199.3 18.2h2.9v-.7l-.7-.7h-1.5l-.7 .7v1.4l.7 .8h1.5M204 19.7v-2.9h2.1l.8 .7v2.2M211.5 16.8h-2.1l-.8 .7 .8 .7h1.4l.7 .7-.7 .8h-2.2M213.3 17.5l.7-.7h1.5l.7 .7v1.4l-.7 .8h-1.5l-.7-.8zM218 16.8v2.9M220.2 16.8h-.8l-1.4 1.4"/>
</g>
<g font-size="3.6" fill="#808080">
<text x="43.6" y="44.9">FPC1</text>
<text x="173.9" y="70.3">U7</text>
<text x="33.3" y="116">HX-TOP-BOTTOM</text>
</g>
<text font-size="3.6" fill="#f00" x="177.7" y="75.4">AP2502</text>
<g font-size="2.5" fill="#808080">
<text x="33.2" y="53.4">LEDK 2</text>
<text x="33.4" y="50.9">LEDA 1</text>
<text x="60.7" y="52.5">LCD_LEDK</text>
<text x="35.6" y="56">IM2</text>
<text x="35.6" y="58.5">IM1</text>
<text x="40.5" y="56">3</text>
<text x="40.5" y="58.5">4</text>
<text x="34.5" y="63.6">VDD 6</text>
<text x="35.6" y="61">IM0</text>
<text x="40.5" y="61">5</text>
<text x="62.4" y="65.2">LCD_DB7</text>
<text x="34.9" y="66.1">DB7</text>
<text x="34.9" y="68.7">DB6</text>
<text x="34.9" y="71.2">DB5</text>
<text x="40.5" y="66.1">7</text>
<text x="40.5" y="68.7">8</text>
<text x="40.5" y="71.2">9</text>
<text x="62.4" y="67.8">LCD_DB6</text>
<text x="62.4" y="70.3">LCD_DB5</text>
<text x="144.7" y="70.3">LCD_BACKLIGHT</text>
<text x="33.5" y="73.7">DB4</text>
<text x="33.7" y="76.3">DB3</text>
<text x="39.1" y="73.7">10</text>
<text x="39.3" y="76.3">11</text>
<text x="62.4" y="72.9">LCD_DB4</text>
<text x="62.4" y="75.4">LCD_DB3</text>
<text x="62.4" y="77.9">LCD_DB2</text>
<text x="33.5" y="78.8">DB2</text>
<text x="33.5" y="81.4">DB1</text>
<text x="33.5" y="83.9">DB0</text>
<text x="39.1" y="78.8">12</text>
<text x="39.1" y="81.4">13</text>
<text x="39.1" y="83.9">14</text>
<text x="62.4" y="80.5">LCD_DB1</text>
<text x="62.4" y="83">LCD_DB0</text>
<text x="34.2" y="89">WR 16</text>
<text x="34.8" y="86.4">RD 15</text>
<text x="63.1" y="88.1">LCD_WR</text>
<text x="63.6" y="85.6">LCD_RD</text>
<text x="205.5" y="85.6">LCD_LEDK</text>
<text x="34.9" y="91.5">RS 17</text>
<text x="34.9" y="94.1">CS 18</text>
<text x="58.6" y="95.7">LCD_VSYNC</text>
<text x="63.7" y="90.6">LCD_RS</text>
<text x="63.7" y="93.2">LCD_CS</text>
<text x="30.1" y="99.1">RESET 20</text>
<text x="33.4" y="101.7">SDA 21</text>
<text x="35.2" y="96.6">TE 19</text>
<text x="32.8" y="104.2">GND 22</text>
<text x="190.4" y="159.2">LIGHT_SENSE</text>
</g>
<g font-size="2.5" fill="#f00">
<text x="174.1" y="77.9">EN: 2-6V, &lt;180uA</text>
<text x="174.5" y="80.5">20mA sink per ch</text>
<text x="176.3" y="83">Marking: GEE</text>
</g>
<g font-size="2.1" fill="#808080">
<text x="47.2" y="50.8">1</text>
<text x="47.2" y="53.3">2</text>
<text x="53.1" y="49.6">1</text>
<text x="53.1" y="52.2">2</text>
<text x="47.2" y="55.8">3</text>
<text x="47.2" y="58.4">4</text>
<text x="53.1" y="54.7">3</text>
<text x="53.1" y="57.3">4</text>
<text x="53.1" y="59.8">5</text>
<text x="47.2" y="60.9">5</text>
<text x="47.2" y="63.5">6</text>
<text x="47.2" y="66">7</text>
<text x="53.1" y="62.3">6</text>
<text x="53.1" y="64.9">7</text>
<text x="47.2" y="68.5">8</text>
<text x="47.2" y="71.1">9</text>
<text x="53.1" y="67.4">8</text>
<text x="53.1" y="70">9</text>
<text x="46" y="73.6">10</text>
<text x="46.2" y="76.2">11</text>
<text x="53.1" y="72.5">10</text>
<text x="53.1" y="75">11</text>
<text x="53.1" y="77.6">12</text>
<text x="46" y="78.7">12</text>
<text x="46" y="81.2">13</text>
<text x="46" y="83.8">14</text>
<text x="53.1" y="80.1">13</text>
<text x="53.1" y="82.7">14</text>
<text x="46" y="86.3">15</text>
<text x="46" y="88.9">16</text>
<text x="53.1" y="85.2">15</text>
<text x="53.1" y="87.7">16</text>
<text x="169.1" y="85.2">1</text>
<text x="175" y="86.3">EN</text>
<text x="187.8" y="86.3">LED1</text>
<text x="187.8" y="88.9">LED2</text>
<text x="197.8" y="85.2">6</text>
<text x="197.8" y="87.7">5</text>
<text x="46" y="91.4">17</text>
<text x="46" y="93.9">18</text>
<text x="53.1" y="90.3">17</text>
<text x="53.1" y="92.8">18</text>
<text x="53.1" y="95.4">19</text>
<text x="169.1" y="95.4">2</text>
<text x="187.8" y="91.4">LED3</text>
<text x="187.8" y="93.9">LED4</text>
<text x="197.8" y="90.3">4</text>
<text x="197.8" y="92.8">3</text>
<text x="46" y="96.5">19</text>
<text x="46" y="99">20</text>
<text x="46" y="101.6">21</text>
<text x="53.1" y="97.9">20</text>
<text x="53.1" y="100.4">21</text>
<text x="175" y="96.5">GND</text>
<text x="46" y="104.1">22</text>
<text x="53.1" y="103">22</text>
<text x="45.3" y="109.2">MT</text>
<text x="53.1" y="108.1">MT1*2</text>
</g>
</svg>
